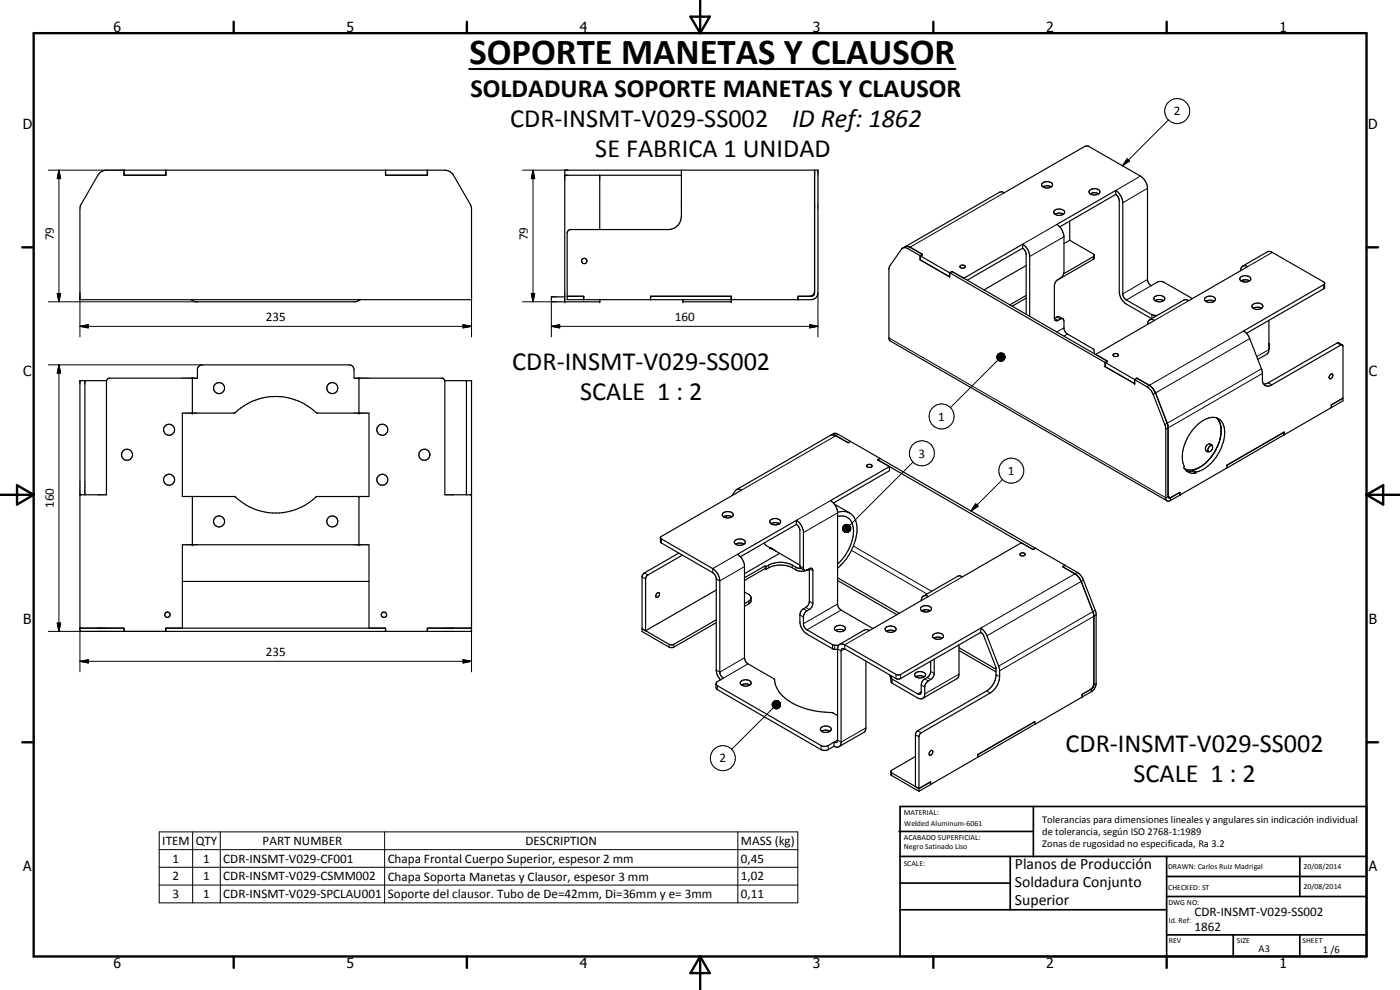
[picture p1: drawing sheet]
<svg xmlns="http://www.w3.org/2000/svg" width="420mm" height="297mm" viewBox="0 0 420 297" stroke-linecap="round" stroke-linejoin="round" font-family="sans-serif">
<g fill="none" stroke="#000" stroke-width=".35">
<path d="M29.6 52.2l1.2-.9 1.2-.2h101.5a2.95 2.95 0 0 1 2.6 1.5l5 8.6 .4 1.1v27.6h-117.5l.1-28zM37.2 51.1v1.5h12.6v-1.5M49.7 51.1v1.5M115.7 51.1v1.5h12.6v-1.5M128.2 51.1v1.5M169.5 52.6h35M180 52.6v16.3M204.5 51.1v13.8a4 4 0 0 1-3.6 4h-29.7l-.6 .2-.4 .8v20h73.3a2.09 2.09 0 0 0 2-2v-36.8h-76v39.5M244.5 51.1v36.8l-.4 .8-.4 .2h-4.2v1M312.9 54.9a2.08 2.08 0 0 1 3 .5l-.4 .6a2.2 2.2 0 0 1-2.8-.2l-.1-.4zM313 56a2.67 2.67 0 0 1 2.5 0M327.1 57a2.06 2.06 0 0 1 3 .5 1.94 1.94 0 0 1-3 .5l-.3-.7z"/>
<path d="M327.2 58.2a2.38 2.38 0 0 1 2.5 0M334.8 57.1l-17.7 10.3a4.6 4.6 0 0 1 2.2 3.6l-.1 11.2M334.8 58.3l.8 .9 .3 1v27.3a4.4 4.4 0 0 0 2.1 3.7l7.6 4.4M334.8 57.1a5.1 5.1 0 0 1 2.2 3.4v27.9l.4 1.1 .6 .5 7.9 4.5 1.4 .1M334.8 58.3l-16.8 9.8M334.8 57.1v1.2M270.9 74.4l-3.8 5.4-.3 .7v21.1l.2 .6 83.3 48.1M270.9 74.4l.7-.1 .8 .3 3.7 2.1M271.6 74l28.3-16.3 .7-.1 .8 .2 24.3-13.9h1l15.6 8.9a5.2 5.2 0 0 1 2.1 3.4l.1 28.2 .3 .8 .7 .5 2.2-1.2 1.4 .1 8.7 5M271.6 74l.7-.1 .8 .3M271.6 74l-.7 .4M273.1 74.2l3.7 2.1-.6 .5"/>
<path d="M273.1 74.2l3.7 2.1-.7 .4M276.1 77.9l8.9 5.2v-1.3l.7-.4M276.1 76.7v1.2M276.2 76.8v1.2l8.8 5.1M276.2 76.8l55.4 32M276.2 77.9h-.1M288.2 79.8a.83 .83 0 0 1 .8-.3 .83 .83 0 0 1 .6 .7 .93 .93 0 0 1-1.5-.3zM306.9 73.3a4.8 4.8 0 0 1 2.1 3.3v18.3M306.9 74.5l-16.6 9.6M306.9 73.3l-17.6 10.2-3.6-2.1M306.9 73.3v1.2M306.9 74.5l.8 .8 .3 1v18"/>
<path d="M308 79.7l-12.7 7.3M316.6 64.3a2.74 2.74 0 0 1 2.5 0M319.1 64.3a.75 .75 0 0 0 .4-.9 .75 .75 0 0 0-.8-.5 1.61 1.61 0 0 0-2.4 .9l.3 .5M319.1 64.3a2.29 2.29 0 0 1-2.5 0M321 66.3v5.8M321 72.1l-1.7 1M321 72.1l7.2 4.2 .2 1.1-.3 .4-10.9 6.3M328.4 76.7l-9.2 5.5M372.9 79.8l.7-.1 .8 .3-17.6 10.2-.9-.3-.7 .1-10.2 6M372.9 79.8l-.4 .6-.2 .8M372.9 79.8l7.5-4.2 .9-.1 15.9 9.1 .3 .4v1.4l-.3 .3-23.1 13.3M57.4 89.9l1.4 .7h47.8l1.6-.7"/>
<path d="M169.5 89.1h-4v1.5h14.5v-.7M170.2 88.9h5v1M195.2 89.9v-1h24.3v1.7h-14.5v-.7M195.3 88.9v1M219.4 88.9v1M239.6 88.9v1M244.5 87.4l-.5 1-1 .5M285 83.1h.1M285.7 81.4l-.7 .4v1.3M285.7 81.4l46.6 27-.7 .4M308 89.5l-4.2 2.4M308 88.6l-4.9 2.9"/>
<path d="M316.4 95.5a.69 .69 0 0 0 .4 .7 .69 .69 0 0 0 .7-.1l.9-.5h.6M316.4 95.5a1.43 1.43 0 0 1 1.5-.5l1.1 .6M319 95.6l.3 .7 .1 2.6 .7 1.2 8.1 4.7 .3 1.3M319.2 82.2l-.6 .9-1.5 1.1-.6 1-.1 10.3M345 96l-.5 .5-.1 .8M345 96l.7-.2 .8 .3-17.7 10.2 3.6 2.1-.7 .4M346.4 89.2a2.09 2.09 0 0 1 3.2 .3 1.86 1.86 0 0 1-3.3 .1zM346.7 90.2a2.47 2.47 0 0 1 2.5 0M361.9 90.4a2.44 2.44 0 0 1 2.5 0M361.9 90.4l-.4-.6a1.83 1.83 0 0 1 1.7-1 1.83 1.83 0 0 1 1.6 1.1l-.4 .5M361.9 90.4l.8 .3h.9l.8-.3M372.2 83.3a2.06 2.06 0 0 1 3.2 .3 1.94 1.94 0 0 1-3.1 .6l-.2-.5z"/>
<path d="M372.4 84.3l1.1-.4 1.5 .4M373.4 84v.6M375.8 91.5a1.88 1.88 0 0 1 3.2 .5 1.95 1.95 0 0 1-3.3-.1zM376.1 92.5a2.77 2.77 0 0 1 2.5 0M380.8 96.1l-.1 9.4-.5 .8-2.7 1.5M397.5 85.1l-.1 .2-24.2 14a4.2 4.2 0 0 1 1.9 2.3l3.5 9.1a7 7 0 0 1 .3 3.5 1.68 1.68 0 0 0 1 1.6 1.68 1.68 0 0 0 1.8-.3l20.7-12h.5M25.5 114.2v34.3M32 114.2h-8v75.2h117.5v-75.2h-8M32 114.2l.8-.7h26.5v-3.1l.6-.7 .5-.2h44.6l.6 .2 .5 .7 .1 3.1h26.5l.6 .3 .2 .6v34.1h8M32 114.2v34.3h-8M57.7 113.5v10.5M107.7 113.5v10.5"/>
<path d="M140 114.2v34.3M331.6 110l8.9 5.1M331.6 110h.1M331.6 108.8v1.2M331.7 110l8.8 5.1M331.7 108.8v1.2M331.7 108.8l8.8 5.1M334.1 106.3a.83 .83 0 0 1 .9-.3 .83 .83 0 0 1 .6 .7l-1.1 .3-.4-.3zM340.5 113.9v1.2M340.5 113.9l4 2.3 1 1.1 4.2 10.5 .2 1v20.8l.3 .6 .6 .2 3.3-1.8v-.9l-3 1.7-.5-.1-.1-21.6-3.7-9.8-.6-1-1.3-1.3M341.2 113.5h.1M341.2 113.5l-.7 .4"/>
<path d="M341.2 113.5l3.7 2.1M380.8 103l.1 .3M380.9 103.3l-.1 .2M380.9 103.3l-.1 1.5M399.1 112.5l.6-.3a.81 .81 0 0 1 .2 .9 .81 .81 0 0 1-.9 .4l-.1-.2zM402.9 103.5l-1.1-.6h-.5l-20.7 12-1.3 .3M402.9 103.5l.1 16.8-3.4 2M54.7 124l15.7-.1a17.6 17.6 0 0 1 24.3-.2l.5 .3h15.5v25h-15.7a17.8 17.8 0 0 1-24.6 0h-15.7zM129 136.3a1.63 1.63 0 0 0-2.5-1.2 1.63 1.63 0 0 0 0 2.7 1.63 1.63 0 0 0 2.5-1.2M129 136.1v.6M249.3 130.6h1.3l3.9 2.2 .8-.3M249.3 130.6l-28.2 16.3"/>
<path d="M249.3 130.6l1-.6h.7l4.2 2.4M255.2 132.4v.1M255.3 132.5l8.8 5M260.3 139.5a1.04 1.04 0 0 1 1.4 .3 .88 .88 0 0 1-.8 .5 .88 .88 0 0 1-.8-.6zM263.4 138l.7-.4 46.6 26.9-.7 .4zM264.1 137.5l-.7 .5 3.5 2M264.1 137.5v.1M266.9 140l-17.7 10.2a5.1 5.1 0 0 1 2.2 3.3v27.7l.1 .8 .9 1 9.6 5.6M266.9 140v1.2l-16.8 9.7M361 139.6l-1.2 .7M362 138.8l-1.7 1.2M362.1 133.7a1.08 1.08 0 0 1 1.8 .1 1.08 1.08 0 0 1-.7 1.6 1.03 1.03 0 0 1-1.4-.3 1.03 1.03 0 0 1 .3-1.4z"/>
<path d="M363.3 137.3l-1.9 2M363.8 133.6a1.5 1.5 0 0 0-1.2 2M363.8 136.7l-.4 .5M364.2 136.1l-1.7 2.2M364.9 134.9l-.3 .7M365.4 125.7l-.3-.3 .8 1M365.8 132.9l-1.6 3.2M365.8 132.8l-.9 2M365.9 126.4l.4 1M366.2 131.5l-.4 1.3M366.3 127.4l.2 2.3M366.4 130.2l-.6 2.7"/>
<path d="M366.5 129.6l-.3 2M368.3 139.5l-.1 .8M385.3 130.5h.1M385.3 130.5l-31.2 18M385.3 129.7v.8M385.4 130.5v-.8l-17.2 9.9v.8M399.5 122.3v-.8l3.5-2-3.4 2v.8M399.5 122.3l-14.1 8.2M399.5 122.3h.1M57.7 149v14.4M107.7 149v14.4M216.9 154a2.19 2.19 0 0 1 3.1 .3 1.84 1.84 0 0 1-2.7 .9l-.6-.7z"/>
<path d="M217.1 155.1l1-.4 1.6 .4M218 154.7v.7M221.1 146.9l.6-.2 .8 .4-24 13.8-.3 .4 .1 1.5 15.6 9 .9 1.1 .2 .5v27.9l.2 1.1 1 1.6M221.1 146.9l-1.4 1.8M231.2 156.1a2.14 2.14 0 0 1 3.1 .3 1.61 1.61 0 0 1-2.5 1l-.8-.6zM231.4 157.1a2.67 2.67 0 0 1 2.5 0M239 156.1a4.7 4.7 0 0 1 2.1 3.4v11.1l.4 .5M239 157.4l.6 .5 .5 1v11.2l.1 .3 1.3 .7M239 156.1v1.3M239 156.1l-17.7 10.2a4.8 4.8 0 0 1 2.1 3.4v27.7a2.43 2.43 0 0 0 1.1 1.8l7.8 4.5a9.7 9.7 0 0 0 6 7.5 27.9 27.9 0 0 0 11.6 2.7l1.5 .8M239 157.4l-16.8 9.6M250.4 151.3l4.6 2.6"/>
<path d="M251.4 153.7a4.2 4.2 0 0 1 5.7 3.8 15.9 15.9 0 0 1-5.7 13M251.4 155a3.6 3.6 0 0 1 4.7 3.5 13.7 13.7 0 0 1-4.7 10.7M350.6 148.5l.3 .7M350.6 149.1l.3 .1M354.1 148.5h.1M354.1 148.5v-.8l-2.7 1.6-.5-.1M355.3 140.4l1.1 .6 2-.1M356 141.2l1.8 .2M357.8 141.4l.1-.4 1.1 .6M357.8 141.4l1 .6M359 141.6l-.2 .4M359 141.6a12 12 0 0 0 7.8-8.2 7.1 7.1 0 0 0-.6-7.4 4.3 4.3 0 0 0-5.5 .4 13.5 13.5 0 0 0-5.7 12.2l.5 1.4-.3 .3a3.3 3.3 0 0 0 3.6 1.7"/>
<path d="M359.4 140.5l-.5 .2M359.9 140.3l-1.6 .6M54.7 174.5h56M197.1 178.1a.49 .49 0 0 1 .8-.2 .49 .49 0 0 1-.1 .8 .55 .55 0 0 1-.9 .5 .55 .55 0 0 1 .1-1zM198.2 161.4l15.7 9.2a4.6 4.6 0 0 1 2.1 3.7v27.4l.3 1 .8 .8-1.8 1-.4 .6M203.7 165.9l-10.3 6-.7 .8v16.8l8.1 4.7 1.1 .1 13.1-7.5M204.8 166.6l-10.3 5.9-.6 .6-.2 16.2M211.5 179l-14.2 8.2M215 177l-3.6 2.1M220.5 162.3a1.95 1.95 0 0 1 3.2 .4 1.87 1.87 0 0 1-3.3-.1zM220.8 163.3a2.47 2.47 0 0 1 2.5 0M223.4 177.6l1.5 .9 .5 .7-.2 1.5-1.8 1.2"/>
<path d="M225.4 179.5v.2a2.94 2.94 0 0 1-2 1.4M229.3 163l2 1.5M229.6 170.6l.3 .2M229.6 170.6l-6.2 3.6M229.6 169.8v.8M229.6 169.8l-6.2 3.6M229.6 169.8l.3 .2M229.9 170.8a8.4 8.4 0 0 1 9.5 .4 4.1 4.1 0 0 0 3.1-.3M229.9 170a8.4 8.4 0 0 1 9.5 .4l1.2 .2M229.9 170v.8M231.1 164.4l.4 .1M231.1 164.4h.2"/>
<path d="M231.2 164.4l.2 .1M231.4 164.5l.3 .1M231.5 164.5l8.6 5M231.8 164.7l.4 .2M234 166l-10.6 6.1M242.4 170.9l.5 .3M242.9 170.6a.66 .66 0 0 1 .7 0 .66 .66 0 0 1 .4 .6v9.8a2.49 2.49 0 0 1-1.8 2.3l-.6 .5-.5 1.1v2.5l.5 1.1 8.2 4.9 1.9 .2M242.9 170.6v9.8a2.82 2.82 0 0 1-2 2.4l-.5 .6-.3 .9v2.6a5.1 5.1 0 0 0 2.1 3.3l7.6 4.4 1.6 .3M242.9 170.6l-1.1 .6-.3-.1M251.4 174.2l17.8 10.2M251.4 173.4l18.5 10.6M277.1 178.9l-.5 .5-.1 .8"/>
<path d="M277.1 178.9l.7-.2 .8 .3-17.7 10.2-.8-.3-.7 .1-7.4 4.3M306.2 166a.92 .92 0 0 1 1.5 .5 .9 .9 0 0 1-1.6-.2zM310.7 164.5h.1M319.6 169.6l-8.8-5.1-.7 .4-3.6-2-17.6 10.2-.8-.3-.8 .1-10.2 6M319.6 169.6l-.7 .4 3.7 2.2M319.6 169.6h.1M319.6 169.6l-.7 .5 4 2.2 1.2 1.4 4.1 10.5 .1 21.3-.6 1.1-2.9 1.7v.8M319.6 169.6l3.7 2.1 1.3 1.3 4.2 10.5 .2 21.9a3.3 3.3 0 0 1-1.4 2.1l-2.8 1.6M24 188.5h13.2v.9M49.7 189.4v-.9h66v.9M49.8 188.5v.9M54.7 188.5v-25.1h56v25.1"/>
<path d="M128.3 188.5v.9M141.5 188.5h-13.3v.9M197.3 187.2l-3.6 2.1M215 186l-13.4 7.5-.8-.2-8.1-4.7 1 .7M250.6 188.1a2.04 2.04 0 0 1 3.1 .5 1.92 1.92 0 0 1-3.3 0zM250.8 189.2a2.44 2.44 0 0 1 2.6 0M251.7 193.7l-.3 1v27.6l-.3 .5-.8-.1M252 193.3l-.3 .4M259.9 198.4l-.1 20.6-.6 .8-7.4 4.2M266 188.2a2.04 2.04 0 0 1 2.9 .6 1.94 1.94 0 0 1-3.3 0zM266 189.4a2.55 2.55 0 0 1 2.6 0M276.4 182.2a2.33 2.33 0 0 1 2.9 0 .84 .84 0 0 1 .1 .9 .84 .84 0 0 1-.9 .5 1.7 1.7 0 0 1-2.2-1.1z"/>
<path d="M276.6 183.3a2.47 2.47 0 0 1 2.6 0M277.5 183v.6M279.1 198.5l.2 .1M279.3 198.4v3.3a2.9 2.9 0 0 1-2 2.1l-.7 1.2-.1 2.8-.3 .5h-.4l-8.1-4.5-.3-1.1M280.1 190.4a1.96 1.96 0 0 1 3.1 .5 1.93 1.93 0 0 1-3.3 0zM280.2 191.5l1.3-.4 1.3 .4M280.4 197.8v4.5a2.97 2.97 0 0 1-2 2.2l-.8 1.1-.1 2.9-.1 .5-.5 .5M287.8 193.5v8.8l-.3 1-10.6 6.2M287.8 195.2l11.1 6.4M287.8 194.4l11.1 6.4M294.3 189.7l-24.4 14.1-1-.2-15.4-8.9a.67 .67 0 0 0-.8-.1 .67 .67 0 0 0-.3 .7v27.7l-.1 .5-.5 .5M294.3 188.5l-24.6 14-.8-.1-15.4-8.9-.8-.3-.7 .1"/>
<path d="M294.3 189.7l.9 .9 3.6 9.3 .1 2.9a6.4 6.4 0 0 1-2.8 4.5l-21 12.2-.4 .8v15.7l1.1 .6M294.3 188.5l1.1 .9 .8 1.4 3.6 9.4 .2 2.8a6.3 6.3 0 0 1-2.8 4.9l-20.7 12-.5 .4-.2 .6v16.5M294.3 188.5v1.2M214.9 205.1l.4 .6 31.4 18.1 1.4 .1 2.2-1.2M214.9 205.1v1.2l.4 .6 31.1 18 .8 .3 1.1-.2 2-1.1M222.3 204.5a1.81 1.81 0 0 1 3.1 .6 1.99 1.99 0 0 1-3.2-.1zM222.5 205.5a2.44 2.44 0 0 1 2.6 0M246.3 218.5a1.8 1.8 0 0 1 1.7-.7 1.8 1.8 0 0 1 1.5 1.2 1.89 1.89 0 0 1-3.3-.3zM246.6 219.4a2.44 2.44 0 0 1 2.5 0M266.9 202.5l.7 2.4 7.8 4.5 .9 .3 .6-.2M274.6 202a2.06 2.06 0 0 1 3.2 .5 1.95 1.95 0 0 1-3.3 0zM274.9 203.1a2.44 2.44 0 0 1 2.5 0"/>
<path d="M310.5 217.3h.1M310.6 217.3v-.8l-17.2 9.9v.8l.1-.8 17-9.9v.8l-31.2 18.1M324.7 209.1h.1M328.3 205.1l-.5 1.3-.4 .4-2.7 1.5v.9l-14.1 8.1M250.3 223.9l.8 .3 .7-.2M250.3 222.7v1.2M267.4 231.6l.2 .3 8.2 4.7M274.7 227l-7.2 4.2-.1 1.3 8.4 4.9M275.8 236.6l3.5-2v.8l-3.5 2M279.3 235.4h.1M279.3 235.4v-.8l-3.5 2M279.3 225.3a.49 .49 0 0 1 .7 .1 .49 .49 0 0 1-.2 .7l-.4 .5-.5-.1-.1-.5z"/>
<circle cx="175.4" cy="78.3" r=".82"/>
<circle cx="65.7" cy="116.5" r="1.66"/>
<circle cx="99.7" cy="116.5" r="1.66"/>
<circle cx="38.1" cy="136.4" r="1.65"/>
<circle cx="50.7" cy="128.9" r="1.66"/>
<circle cx="114.7" cy="128.9" r="1.65"/>
<circle cx="50.7" cy="143.9" r="1.65"/>
<circle cx="65.7" cy="156.5" r="1.66"/>
<circle cx="99.7" cy="156.5" r="1.66"/>
<circle cx="114.7" cy="143.9" r="1.65"/>
<circle cx="50.2" cy="184.4" r=".81"/>
<circle cx="115.2" cy="184.4" r=".8"/>
</g>
<g fill="none" stroke="#000" stroke-width=".3">
<path d="M350.7 36l-13.8 13.7M14.5 51.1h22.7M17.7 51.1l.5 2.5h-1zM17.7 51.1v39.5M156.8 51.1h13.7M160 51.1l.5 2.5h-1zM160 51.1v39.5M301.4 57.8l-29 16.8M338.3 47.6l.7 .7-2.1 1.4zM342.3 52.8l-7.5 4.3M344.4 56.5l-7.4 4.3M317.1 67.4l-10.2 5.9"/>
<path d="M319.3 71l-10.3 6M328.1 77v.8M381.8 75.7l-7.4 4.3M14.5 90.6h44.8M17.2 88.1h1l-.5 2.5zM24 97.9l2.5-.5v1zM24 87.9v13.2M24 97.9h117.5M139 97.4l2.5 .5-2.5 .5zM141.5 87.9v13.2M156.8 90.6h8.7v10.5M159.5 88.1h1l-.5 2.5z"/>
<path d="M165.5 97.9l2.5-.5v1zM165.5 97.9h80M243 97.4l2.5 .5-2.5 .5zM245.5 87.9v13.2M316.4 95.5l1.1 .6M317.1 95.1l1.1 .6M319.3 98.4l-2.2 1.2M344.4 83.9l-7.4 4.3M345.5 85.7l-7.5 4.3M345.7 94.4v1.2M346.4 94.6v.6M356.8 90.2l-10.3 5.9"/>
<path d="M373.2 99.3l-29 16.7M397.2 85.4v1.3M14.5 109.5h46.2M17.7 109.5l.5 2.4h-1zM17.7 109.5v79.9M266.8 101.4l83.1 48 .7-.4M299.1 107.2l2.2-.9-2.1 1.2zM299.2 106.9l2.1-.6-2.2 .9zM299.2 107.5l2.1-1.2-2.1 1.4zM299.2 106.7l2.1-.4-2.1 .6zM299.2 107.7l2.1-1.4-1.9 1.6zM299.4 106.4l1.9-.1-2.1 .4z"/>
<path d="M299.4 107.9l1.9-1.6-1.7 1.8zM299.5 108l-14.3 14.3M299.5 106.2l1.8 .1zM299.5 106.2l1.8 .1-1.9 .1zM299.8 106.1l.2-.1 1.3 .3zM300 106l1.3 .3zM300.3 105.9l1 .4zM300.6 105.9l.7 .4zM300.8 106l.5 .3zM301.3 106.3l-1.5 2-.2-.2zM301.3 106.3l-1.3 2.1-.2-.1zM301.3 106.3l-1 2.1h-.3z"/>
<path d="M301.3 106.3l-.7 2.1h-.3zM301.3 106.3l-.4 2-.3 .1zM301.3 106.3l-.2 1.9-.2 .1zM301.3 106.3v1.7l-.2 .2zM301.3 106.3v1.7zM301.3 106.3l.3 1.2-.2 .3zM301.3 106.3l.3 1.2zM301.3 106.3l.3 1zM301.3 106.3l.3 .7zM301.3 106.3l.2 .4zM301.3 106.3l.1 .2zM320.3 100.2l-1 .6"/>
<path d="M375.1 101.6l-29 16.7M378.6 110.7l-29 16.7M378.9 112.1l-29 16.7M380.6 114.9l1.1 .6M380.8 104.9l-3.7 2.1M401.3 102.9l1.1 .6M251.5 130.3l-29 16.8M274 138.6l-19 19M249.2 150.2l-10.2 5.9M251.4 153.9l-10.3 5.9M252.9 158.5l.3 .9zM252.9 158.7l.3 .7z"/>
<path d="M252.9 158.2l.3 1.2zM252.9 159l.3 .4zM253 157.9l.2 1.5zM253.1 159.2l.1 .2zM253.2 157.7l.2-.2-.2 1.9zM253.2 157.7v1.7l-.2-1.5zM253.2 159.4l.5 .3zM253.2 159.4l.7 .4zM253.2 159.4l1 .4zM253.2 159.4l1.3 .4zM253.2 159.4l1.5 .2-.2 .2zM253.2 159.4l1.8 .1-.3 .1z"/>
<path d="M253.2 159.4l1.9-.1-.1 .2zM253.2 159.4l2.1-.4-.2 .3zM253.2 159.4l2.1-.6v.2zM253.2 159.4l2.1-.9v.3zM253.2 159.4l2.1-1.2v.3zM253.2 159.4l2-1.4 .1 .2zM253.2 159.4l1.9-1.6 .1 .2zM253.4 157.5l.2-.1-.4 2zM253.6 157.4l.3-.1-.7 2.1zM253.9 157.3h.3l-1 2.1zM254.2 157.3l.2 .1-1.2 2zM254.4 157.4h.3l-1.5 2z"/>
<path d="M254.7 157.4l.2 .2-1.7 1.8zM254.9 157.6l.2 .2-1.9 1.6zM292.8 151.2l.7 .7-2.1 1.4zM300.9 143.9l-9.5 9.4M351.2 149.3l.1 .9M192.7 173.1l1 .6M193.4 171.9l1.1 .6M198.5 161.7v1.2M221.3 166.3l-7.4 4.3v1.2M223.4 170l-7.4 4.3-1-.6M230.7 169.5v.8M237.8 169.5v.8"/>
<path d="M238.8 170.2v.8M240.1 169.8l1 .6M242.3 170.9v.1M242.9 170.6l1.1 .6M255.6 165.1l22.6 13.1M256.1 163.8l23.5 13.6M288.9 173.1l-10.3 5.9M323.3 171.7l-29 16.8M325.2 174l-29 16.8M14.5 189.4h35.3M17.2 186.9h1l-.5 2.5zM24 198.4l2.5-.4v.9z"/>
<path d="M24 198.4h117.5M24 188.5v13.1M139 198l2.5 .4-2.5 .5zM141.5 188.5v13.1M200.8 193.3v.9M202.2 193.3v.9M223.4 197.4l-7.4 4.3-1-.7M224.5 199.2l-7.4 4.3M224.7 180.4v.8M240.1 184.5l1 .6M241.1 182.7l1.1 .6M241.8 182.2l1.1 .7"/>
<path d="M242.9 180.4l1.1 .6M249.8 193.4v1.2M250.5 193.6v1.2M251.4 181.2l-10.3 6M252.4 183l-10.2 6M260.9 189.2l-7.4 4.3v1.2l-1.1 .6-1-.6M328.7 183.1l-29 16.8M329 184.5l-29 16.8M215.3 205.7v1.2M231.7 211.2l2.2-.6-2.2 .9zM231.7 211.5l2.2-.9-2.1 1.2zM231.8 211.8l2.1-1.2-2.1 1.4z"/>
<path d="M231.8 210.9l2.1-.3-2.2 .6zM231.8 212l2.1-1.4-1.9 1.6zM232 210.7l1.9-.1-2.1 .3zM232 212.2l1.9-1.6-1.7 1.8zM232.1 212.3l-12.5 12.5M232.1 210.5l.3-.1 1.5 .2zM232.1 210.5l1.8 .1-1.9 .1zM232.4 210.4l.2-.2 1.3 .4zM232.6 210.2l1.3 .4zM232.9 210.2l1 .4zM233.1 210.2l.8 .4zM233.4 210.3l.5 .3z"/>
<path d="M233.9 210.6l-1.5 2-.2-.2zM233.9 210.6l-1.2 2h-.3zM233.9 210.6l-1 2.1-.2-.1zM233.9 210.6l-.7 2.1h-.3zM233.9 210.6l-.4 2-.3 .1zM233.9 210.6l-.2 1.9-.2 .1zM233.9 210.6l-.2 1.9zM233.9 210.6l.2 1.5-.2 .2zM233.9 210.6l.2 1.5zM233.9 210.6l.3 1.2zM233.9 210.6l.3 .9zM233.9 210.6l.3 .7z"/>
<path d="M233.9 210.6l.2 .4zM233.9 210.6l.1 .2zM259.9 218.4l-7.5 4.3-1-.7-1.1 .7M267.5 203.4v1.2M267.7 203.8v1.2M268.9 202.4v1.2M270.3 202.4v1.2M275.4 219.2l1.1 .7M276.5 205.5l1 .6M276.5 207.6l-1.1 .6M277.5 203.7l1.1 .6M278.2 203.3l1.1 .6"/>
<path d="M279.3 201.5l1.1 .6M287.8 202.3l-10.3 5.9M296.1 207.3l1.1 .6M298.9 202.4l1.1 .6M327.5 206.7l.1 .8M328.2 205.5h.1M329 205.1l-.7 .4M246.4 223.7v1.2M248.6 223.7v1.2M267.6 231.9v.8M274.7 220.5l1.1 .6M47.8 249.6h191.6v21.3h-191.6z"/>
<path d="M47.8 254.9h191.6M57.8 249.6v21.3M66.1 249.6v21.3M115.4 249.6v21.3M221.4 249.6v21.3M47.8 260.2h191.6M47.8 265.6h191.6"/>
<circle cx="353.3" cy="33.3" r="3.7"/>
<circle cx="276.6" cy="136" r="3.8"/>
<circle cx="282.6" cy="125" r="3.7"/>
<circle cx="303.5" cy="141.2" r="3.8"/>
<circle cx="216.9" cy="227.5" r="3.8"/>
</g>
<g fill="#000">
<circle cx="169.5" cy="51.1" r=".18"/>
<circle cx="169.5" cy="52.6" r=".18"/>
<circle cx="180" cy="52.6" r=".18"/>
<circle cx="276.8" cy="76.3" r=".18"/>
<circle cx="169.5" cy="90.6" r=".18"/>
<circle cx="180" cy="90.6" r=".18"/>
<circle cx="205" cy="90.6" r=".18"/>
<circle cx="219.5" cy="90.6" r=".18"/>
<circle cx="285.7" cy="81.4" r=".18"/>
<circle cx="24" cy="114.2" r=".18"/>
<circle cx="25.5" cy="114.2" r=".18"/>
<circle cx="57.7" cy="113.5" r=".18"/>
<circle cx="107.7" cy="113.5" r=".18"/>
<circle cx="140" cy="114.2" r=".18"/>
<circle cx="141.5" cy="114.2" r=".18"/>
<circle cx="332.3" cy="108.4" r=".18"/>
<circle cx="340.5" cy="115.1" r=".18"/>
<circle cx="57.7" cy="124" r=".18"/>
<circle cx="107.7" cy="124" r=".18"/>
<circle cx="57.7" cy="149" r=".18"/>
<circle cx="107.7" cy="149" r=".18"/>
<circle cx="57.7" cy="163.4" r=".18"/>
<circle cx="107.7" cy="163.4" r=".18"/>
<circle cx="231.1" cy="164.3" r=".18"/>
</g>
<g fill="none" stroke="#000" stroke-width=".71">
<path d="M10.1 9.9h400v277.1h-400zM70.1 6.5v3.4M140.1 6.5v3.4M207.2 5h5.8l-2.9 4.9zM210.1 0v9.9M280.1 6.5v3.4M350.1 6.5v3.4M6.7 74.2h3.4M410.1 74.2h3.5M.1 148.5h10M5.1 145.6l5 2.9-5 2.9zM410.1 148.5h10"/>
<path d="M410.1 148.5l5-2.9v5.8zM6.7 222.7h3.4M410.1 222.7h3.5M70.1 287v3.4M140.1 287v3.4M210.1 287v10M210.1 287l2.9 5h-5.8zM280.1 287v3.4M350.1 287v3.4"/>
</g>
<g fill="none" stroke="#000" stroke-width=".51">
<path d="M269.8 249.5h40.3M270.1 242h140v45h-140zM270.1 257h140M303.2 257v16M310.1 242v15M350.1 257v30M390.1 257v12M270.1 265h33.1M270.1 273h80M350.1 269h60M350.1 263h60M350.1 280.5h60"/>
<path d="M370.1 280.5v6.5M390.1 280.5v6.5"/>
</g>
<g fill="#000">
<path d="M17.7 51.1l.5 2.5h-1zM160 51.1l.5 2.5h-1zM338.3 47.6l.7 .7-2.1 1.4zM17.2 88.1h1l-.5 2.5zM24 97.9l2.5-.5v1zM139 97.4l2.5 .5-2.5 .5zM159.5 88.1h1l-.5 2.5zM165.5 97.9l2.5-.5v1zM243 97.4l2.5 .5-2.5 .5zM17.7 109.5l.5 2.4h-1zM300.8 106l.5 .3zM300.6 105.9l.7 .4z"/>
<path d="M300.3 105.9l1 .4zM300 106l1.3 .3zM299.8 106.1l.2-.1 1.3 .3zM299.5 106.2l1.8 .1zM299.5 106.2l1.8 .1-1.9 .1zM299.2 106.7l2.1-.4-2.1 .6zM299.2 106.9l2.1-.6-2.2 .9zM299.1 107.2l2.2-.9-2.1 1.2zM299.2 107.5l2.1-1.2-2.1 1.4zM299.2 107.7l2.1-1.4-1.9 1.6zM299.4 107.9l1.9-1.6-1.7 1.8zM301.3 106.3l-1.5 2-.2-.2z"/>
<path d="M301.3 106.3l-1.3 2.1-.2-.1zM301.3 106.3l-1 2.1h-.3zM301.3 106.3l-.7 2.1h-.3zM301.3 106.3l-.4 2-.3 .1zM301.3 106.3v1.7l-.2 .2zM301.3 106.3v1.7zM301.3 106.3l.3 1.2-.2 .3zM301.3 106.3l.3 1.2zM301.3 106.3l.3 1zM301.3 106.3l.3 .7zM301.3 106.3l.2 .4zM301.3 106.3l.1 .2z"/>
<path d="M253.2 159.4l.5 .3zM253.2 159.4l.7 .4zM253.2 159.4l1 .4zM253.2 159.4l1.3 .4zM253.2 159.4l1.5 .2-.2 .2zM253.2 159.4l1.8 .1-.3 .1zM253.2 159.4l1.9-.1-.1 .2zM253.2 159.4l2.1-.6v.2zM253.2 159.4l2.1-.9v.3zM253.2 159.4l2.1-1.2v.3zM253.2 159.4l2-1.4 .1 .2zM253.2 159.4l1.9-1.6 .1 .2z"/>
<path d="M254.9 157.6l.2 .2-1.9 1.6zM254.7 157.4l.2 .2-1.7 1.8zM254.4 157.4h.3l-1.5 2zM254.2 157.3l.2 .1-1.2 2zM253.9 157.3h.3l-1 2.1zM253.6 157.4l.3-.1-.7 2.1zM253.2 157.7l.2-.2-.2 1.9zM253.2 157.7v1.7l-.2-1.5zM253 157.9l.2 1.5zM252.9 158.2l.3 1.2zM252.9 158.5l.3 .9zM252.9 158.7l.3 .7z"/>
<path d="M252.9 159l.3 .4zM253.1 159.2l.1 .2zM292.8 151.2l.7 .7-2.1 1.4zM17.2 186.9h1l-.5 2.5zM24 198.4l2.5-.4v.9zM139 198l2.5 .4-2.5 .5zM233.4 210.3l.5 .3zM233.1 210.2l.8 .4zM232.9 210.2l1 .4zM232.6 210.2l1.3 .4zM232.4 210.4l.2-.2 1.3 .4zM232.1 210.5l.3-.1 1.5 .2z"/>
<path d="M232.1 210.5l1.8 .1-1.9 .1zM231.8 210.9l2.1-.3-2.2 .6zM231.7 211.2l2.2-.6-2.2 .9zM231.7 211.5l2.2-.9-2.1 1.2zM231.8 211.8l2.1-1.2-2.1 1.4zM231.8 212l2.1-1.4-1.9 1.6zM232 212.2l1.9-1.6-1.7 1.8zM233.9 210.6l-1.5 2-.2-.2zM233.9 210.6l-1.2 2h-.3zM233.9 210.6l-1 2.1-.2-.1zM233.9 210.6l-.7 2.1h-.3zM233.9 210.6l-.4 2-.3 .1z"/>
<path d="M233.9 210.6l-.2 1.9zM233.9 210.6l.2 1.5-.2 .2zM233.9 210.6l.2 1.5zM233.9 210.6l.3 1.2zM233.9 210.6l.3 .9zM233.9 210.6l.3 .7zM233.9 210.6l.2 .4zM233.9 210.6l.1 .2z"/>
</g>
<path d="M140.8 20.7h145.9" fill="none" stroke="#000" stroke-width=".63"/>
<path d="M299.2 106.5h2.1M301.1 106.3v2M253.2 159.2h2.1M231.8 210.8h2.1" fill="none" stroke="#000" stroke-width=".38"/>
<path d="M253.4 157.4v2M233.7 210.6v2" fill="none" stroke="#000" stroke-width=".42"/>
<text font-size="11" x="140.9" y="19.1">SOPORTE MANETAS Y CLAUSOR</text>
<g font-size="7.9">
<text x="141.2" y="29.2">SOLDADURA SOPORTE MANETAS Y CLAUSOR</text>
<text x="153.1" y="38.2">CDR-INSMT-V029-SS002</text>
<text x="237.7" y="38.2">ID Ref: 1862</text>
<text x="178.6" y="47.2">SE FABRICA 1 UNIDAD</text>
<text x="153.7" y="111">CDR-INSMT-V029-SS002</text>
<text x="174.1" y="120.1">SCALE 1 : 2</text>
<text x="319.8" y="225.7">CDR-INSMT-V029-SS002</text>
<text x="340.2" y="234.7">SCALE 1 : 2</text>
</g>
<g font-size="4.7">
<text x="304.6" y="260.8">Planos de Producción</text>
<text x="304.6" y="266.2">Soldadura Conjunto</text>
<text x="304.6" y="271.6">Superior</text>
</g>
<g font-size="4.2">
<text x="34" y="9.6">6</text>
<text x="104" y="9.6">5</text>
<text x="174" y="9.6">4</text>
<text x="244" y="9.6">3</text>
<text x="314" y="9.6">2</text>
<text x="384" y="9.6">1</text>
<text x="6.8" y="38.7">D</text>
<text x="410.6" y="38.7">D</text>
<text x="7" y="112.9">C</text>
<text x="410.8" y="112.9">C</text>
<text x="7" y="187.1">B</text>
<text x="410.8" y="187.1">B</text>
<text x="7" y="261.4">A</text>
<text x="410.8" y="261.4">A</text>
<text x="34" y="290.4">6</text>
<text x="104" y="290.4">5</text>
<text x="174" y="290.4">4</text>
<text x="244" y="290.4">3</text>
<text x="314" y="290.4">2</text>
<text x="384" y="290.4">1</text>
</g>
<g font-size="3.9">
<text x="352.3" y="34.6">2</text>
<text x="16.2" y="72.1" transform="rotate(-90 16.2 72.1)">79</text>
<text x="158.4" y="72.1" transform="rotate(-90 158.4 72.1)">79</text>
<text x="79.7" y="96.4">235</text>
<text x="202.5" y="96.4">160</text>
<text x="281.6" y="126.2">1</text>
<text x="275.7" y="137.3">3</text>
<text x="302.5" y="142.5">1</text>
<text x="16.2" y="152.4" transform="rotate(-90 16.2 152.4)">160</text>
<text x="79.7" y="196.9">235</text>
<text x="216" y="228.8">2</text>
<text x="48.7" y="253.5">ITEM</text>
<text x="58.7" y="253.5">QTY</text>
<text x="78.8" y="253.5">PART NUMBER</text>
<text x="157.7" y="253.5">DESCRIPTION</text>
<text x="222.4" y="253.7">MASS (kg)</text>
<text x="51.8" y="258.9">1</text>
<text x="61" y="258.9">1</text>
<text x="67" y="258.9">CDR-INSMT-V029-CF001</text>
<text x="116.4" y="259">Chapa Frontal Cuerpo Superior, espesor 2 mm</text>
<text x="222.4" y="258.9">0,45</text>
<text x="51.8" y="264.2">2</text>
<text x="51.8" y="269.5">3</text>
<text x="61" y="264.2">1</text>
<text x="61" y="269.5">1</text>
<text x="67" y="264.2">CDR-INSMT-V029-CSMM002</text>
<text x="67" y="269.5">CDR-INSMT-V029-SPCLAU001</text>
<text x="116.4" y="264.2">Chapa Soporta Manetas y Clausor, espesor 3 mm</text>
<text x="116.4" y="269.5">Soporte del clausor. Tubo de De=42mm, Di=36mm y e= 3mm</text>
<text x="222.4" y="264.2">1,02</text>
<text x="222.4" y="269.5">0,11</text>
<text x="358.5" y="275">CDR-INSMT-V029-SS002</text>
<text x="358.5" y="279.4">1862</text>
</g>
<g font-size="3.1">
<text x="312.7" y="246.8">Tolerancias para dimensiones lineales y angulares sin indicación individual</text>
<text x="312.7" y="250.4">de tolerancia, según ISO 2768-1:1989</text>
<text x="312.7" y="254">Zonas de rugosidad no especificada, Ra 3.2</text>
<text x="377.7" y="285.6">A3</text>
<text x="397" y="285.9">1 /6</text>
</g>
<g font-size="2.4">
<text x="271.2" y="244.4">MATERIAL:</text>
<text x="271.3" y="252">ACABADO SUPERFICIAL:</text>
<text x="271.4" y="247.9">Welded Aluminum-6061</text>
<text x="271.3" y="254.6">Negro Satinado Liso</text>
<text x="271.2" y="259.7">SCALE:</text>
<text x="350.6" y="260.8">DRAWN: Carlos Ruiz Madrigal</text>
<text x="391.2" y="260.6">20/08/2014</text>
<text x="350.6" y="267">CHECKED: ST</text>
<text x="391.2" y="266.7">20/08/2014</text>
<text x="350.6" y="271.4">DWG NO:</text>
<text x="350.8" y="276.9">Id. Ref:</text>
<text x="350.8" y="282.8">REV</text>
<text x="371.2" y="282.9">SIZE</text>
<text x="390.9" y="282.9">SHEET</text>
</g>
</svg>
